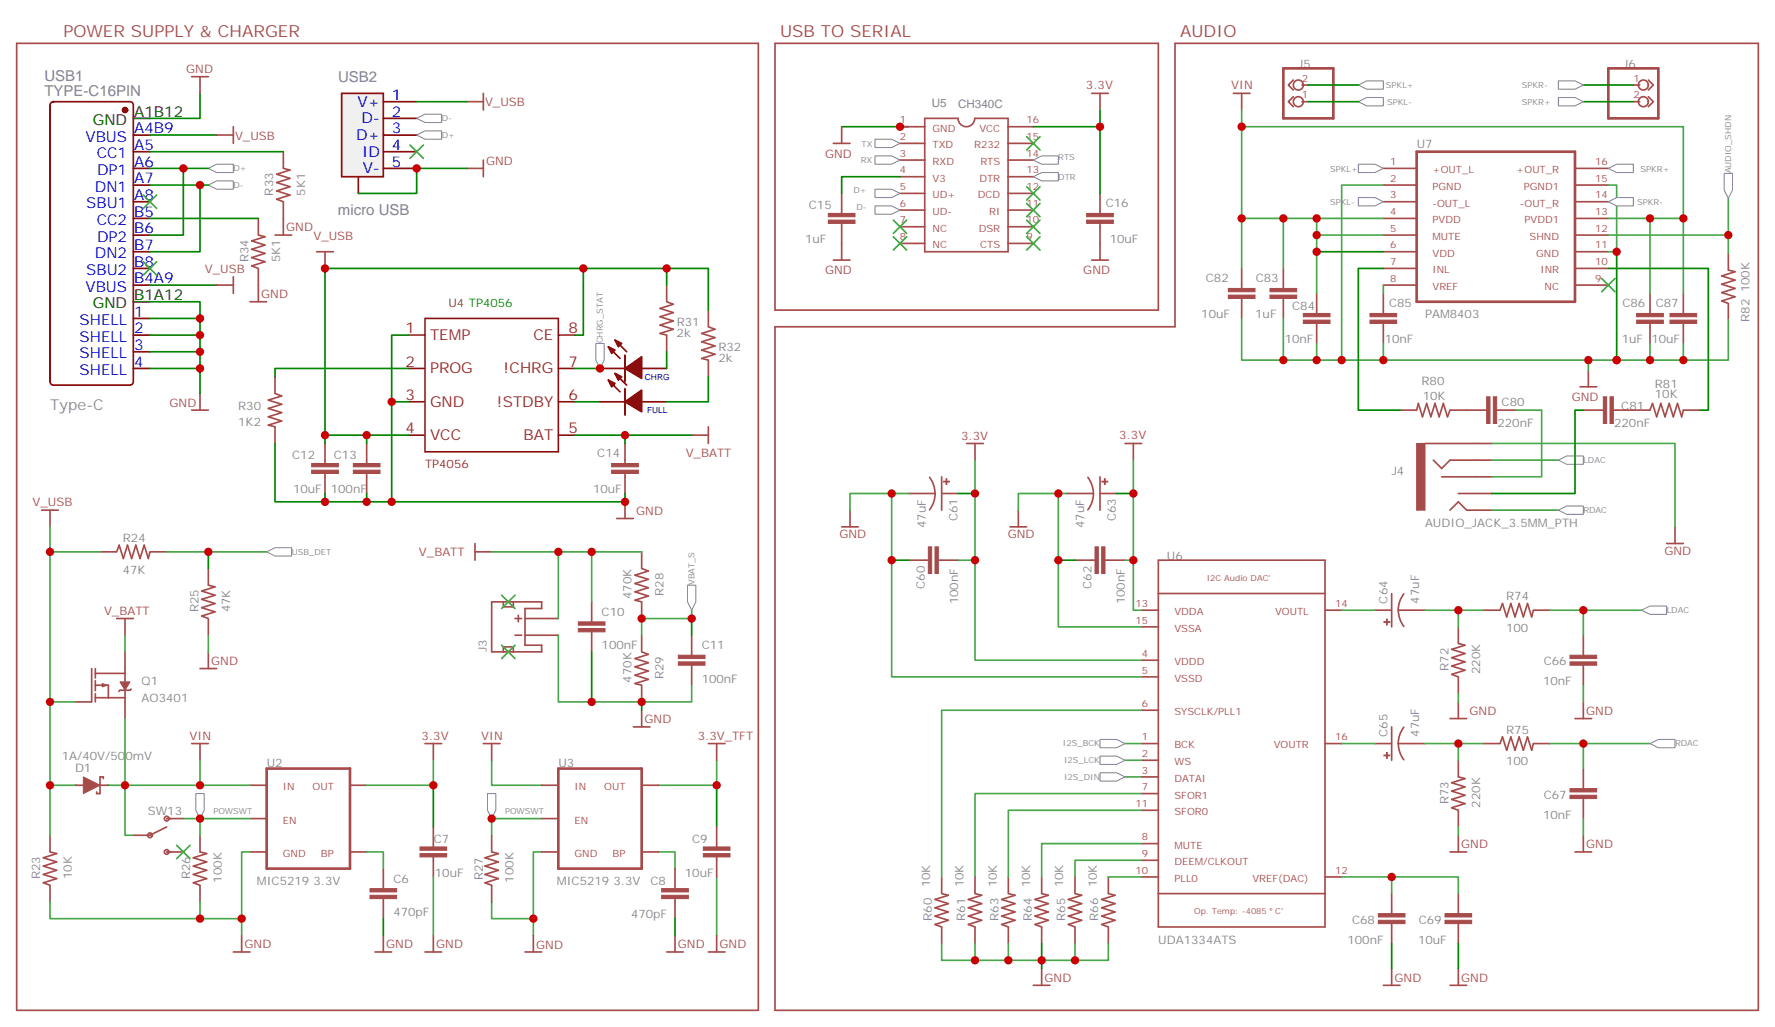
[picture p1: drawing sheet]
<svg xmlns="http://www.w3.org/2000/svg" width="376mm" height="217mm" viewBox="0 0 376 217" stroke-linecap="round" stroke-linejoin="round" font-family="sans-serif">
<g fill="none" stroke="#a64a4a" stroke-width=".35">
<path d="M3.5 9.2h157v204.6h-157zM164 9.2h81.2v56.4h-81.2zM164 69.1h84.7v-59.9h123.5v204.6h-208.2zM26.5 137.9v3.5M15.9 148.5h3.4M19.4 141.5v7M20.2 141.5v2M20.2 144v2.2M20.2 146.8v1.7M20.2 147.6h6.3M20.2 145h2.7v2.6M20.2 142.5h6.3"/>
<path d="M26.5 141.5v2.7M26.5 146.1v2.4M26.5 148.6v3.4M27.8 145.8l-.3 .3h-2.1l-.2 .2M15.9 166.2h1.7M21.2 166.2h1.7M21.9 164.7v-.3h-.7v3.5h-.7v-.3M52.9 166.2h3.5M52.9 173.2h3.5M74.1 166.2h3.5M91.7 175v3.4M91.7 178.5v.7"/>
<path d="M52.9 180.3h3.5M74.1 180.3h3.5M81.1 183.8v3.5M81.1 187.3v.7M81.1 190.1v.8M81.1 190.9v3.5M91.7 181.3v.7M91.7 182.1v3.5"/>
</g>
<path d="M56.4 162.6h17.7v21.2h-17.7z" fill="none" stroke="#a64a4a" stroke-width=".56"/>
<g fill="#a64a4a" stroke="#a64a4a" stroke-width=".21">
<path d="M25.4 144.3h2.1l-1 1.8z"/>
<path d="M21.6 144.6l1.1 .4-1.1 .3z"/>
<path d="M88.9 180.6h5.6v.7h-5.6z"/>
<path d="M88.9 179.2h5.6v.7h-5.6z"/>
<path d="M78.3 189.4h5.7v.7h-5.7z"/>
<path d="M78.3 188h5.7v.7h-5.7z"/>
</g>
<g fill="#a64a4a">
<circle cx="15.9" cy="166.2" r=".18"/>
<circle cx="22.9" cy="166.2" r=".18"/>
</g>
<path d="M17.6 164.4l3.6 1.8-3.6 1.7z" fill="#a64a4a" stroke="#a64a4a" stroke-width=".21"/>
<g fill="none" stroke="#a64a4a" stroke-width=".35">
<path d="M104.1 127.4h10.6v1.4h-3.6v7.7h3.6v1.4h-10.6zM106.5 127.4v1h2.2v-1M106.5 137.9v-1h2.2v1M109 130.9h1.4M109 134.4h1.4M109.7 130.2v1.4M111.2 130.9h7M111.2 134.4h7M90 157.3h3.5M91.7 157.3v3.6M10.6 176.7v3.5M28.2 176.7h3.5"/>
<path d="M35.3 175l-3.6 1.7M35.3 173.2h3.5M42.3 176.7v3.5M10.6 180.3l1.4 .3-2.8 .9 2.8 .9-2.8 .9 2.8 .8-2.8 .9 2.8 .9-2.8 .9 1.4 .5M10.6 187.4v3.5M35.3 180.3h3.5M42.3 180.3l1.4 .3-2.8 .9 2.8 .9-2.8 .9 2.8 .8-2.8 .9 2.8 .9-2.8 .9 1.4 .5M42.3 187.4v3.5M51.2 197.9v3.5M81.1 197.9v3.5M91.7 197.9v3.5M49.4 201.4h3.5"/>
<path d="M79.4 201.4h3.5M90 201.4h3.5"/>
<circle cx="31.8" cy="176.7" r=".5"/>
<circle cx="35.3" cy="173.2" r=".5"/>
<circle cx="35.3" cy="180.3" r=".5"/>
</g>
<g fill="#a64a4a">
<circle cx="107.6" cy="127.4" r=".18"/>
<circle cx="107.6" cy="137.9" r=".18"/>
</g>
<g fill="none" stroke="#a64a4a" stroke-width=".35">
<path d="M261.1 19.8h3.5M262.8 19.8v3.5M273.8 16.9l-1.1 1.1 1.1 1.1M275.6 18h1.3M273.8 20.5l-1.1 1 1.1 1.1M275.6 21.5h1.3M292.8 35.6h6.9M292.8 39.2h6.9M333.5 35.6h6.9M333.5 39.2h6.9M262.8 56.8v3.5M271.6 56.8v3.5"/>
<path d="M292.8 56.8h6.9M292.8 42.7h6.9M292.8 46.2h6.9M292.8 49.7h6.9M292.8 53.3h6.9M333.5 56.8h6.9M333.5 42.7h6.9M333.5 46.2h6.9M333.5 49.7h6.9M333.5 53.3h6.9M365.8 57.2l1.4 .3-2.8 .9 2.8 .9-2.8 .8 2.8 .9-2.8 .9 2.8 .9-2.8 .9 1.4 .5M365.8 53.6v3.5"/>
<path d="M262.8 60.3v.7M262.8 63.1v.8M262.8 63.9v3.5M271.6 60.3v.7M271.6 63.1v.8M271.6 63.9v3.5M278.7 62.1v3.5M278.7 65.6v.7M278.7 68.4v.7M278.7 69.2v3.5M292.8 60.3h6.9M292.8 62.1v3.5"/>
<path d="M292.8 65.6v.7M292.8 68.4v.7M292.8 69.2v3.5M333.5 60.3h6.9M336.2 78.3v3.5M349.2 62.1v3.5M349.2 65.6v.7M349.2 68.4v.7M349.2 69.2v3.5M356.3 62.1v3.5M356.3 65.6v.7M356.3 68.4v.7"/>
<path d="M356.3 69.2v3.5M365.8 64.3v3.4M204.6 93.8h3.5M206.4 93.8v3.6M238.1 93.8h3.6M239.9 93.8v3.6M296.3 86.8h3.5M299.9 86.8l.3-1.4 .9 2.8 .9-2.8 .9 2.8 .8-2.8 .9 2.8 .9-2.8 .9 2.8 .5-1.4M301.6 93.8h10.6M303.4 97.4l1.8 1.7 1.7-1.7h5.3M307 86.8h6.9M312.3 97.4h3.4"/>
<path d="M312.3 93.8h3.4M314 86.8h.7M316.8 86.8h.7M317.6 86.8h3.4M334.4 81.8h3.6M8.8 108h3.5M10.6 108v3.5M21.2 116.8h3.4M24.7 116.8l.5-1.4 .9 2.8 .9-2.8 .9 2.8 .9-2.8 .8 2.8 .9-2.8 .9 2.8 .3-1.4M31.8 116.8h3.5M100.5 116.8h3.6M100.5 115v3.5"/>
<path d="M135.8 116.8v3.4M178.2 111.5h3.5M179.9 108v3.5M192.3 118.5h3.4M192.3 104.4h3.4M195.8 118.5h.7M195.8 104.4h2.1M196.7 101l.9 1.6 .3 1.8M197.9 104.4l-.3 1.9-.9 1.6M198.6 118.5h.7M199.3 100.9v7.1M199.4 118.5h3.4"/>
<path d="M199.4 104.4h3.4M213.8 111.5h3.5M215.5 108v3.5M225.8 104.4h3.4M227.5 118.5h3.5M230.3 101l.8 1.6 .3 1.8h-2.1M231.1 118.5h.7M231.4 104.4l-.3 1.9-.8 1.6M232.8 100.9v7.1M232.9 104.4h3.5M233.9 118.5h.7M234.7 118.5h3.4"/>
<path d="M245.2 118.5h35.3v77.6h-35.3zM305.2 100.9h7M306.9 108l1.8-1.8 1.7 1.8h1.8M308.7 104.4h3.5M312.3 104.4h3.4M312.3 108h3.4M312.3 100.9h3.4M352.8 115h3.5M354.5 111.5v3.5M24.7 130.9h3.5M26.5 130.9v3.5M44.1 123.8l1.4 .4-2.8 .9 2.8 .8-2.8 .9 2.8 .9-2.8 .9 2.8 .9-2.8 .9 1.4 .5"/>
<path d="M44.1 120.3v3.5M44.1 130.9v3.5M44.1 137.9v3.6M125.2 127.4v3.4M125.2 130.9v.7M125.2 133.7v.7M125.2 134.5v3.4M135.8 120.3l1.4 .5-2.8 .9 2.8 .9-2.8 .9 2.8 .9-2.8 .8 2.8 .9-2.8 .9 1.4 .4M135.8 127.4v3.5M135.8 134.4v3.5M135.8 137.9l1.4 .6-2.8 .8 2.8 .9-2.8 .9 2.8 .9-2.8 .9 2.8 .9-2.8 .8 1.4 .4M146.4 134.4v3.5"/>
<path d="M146.4 137.9v.7M241.7 129.1h3.4M241.7 139.7h3.4M241.7 132.6h3.4M245.2 125.6h35.3M280.5 129.1h3.5M291 129.1h3.5M294.6 125.6v7M296 129.1l.3 1.8 .8 1.6M296 129.1h2.1M297.1 125.7l-.8 1.6-.3 1.8M298.2 129.1h3.4"/>
<path d="M308.7 136.2l1.4 .3-2.8 .9 2.8 .9-2.8 .9 2.8 .9-2.8 .8 2.8 .9-2.8 .9 1.4 .5M308.7 132.6v3.5M314 129.1h3.4M317.5 129.1l.5-1.4 .9 2.8 .9-2.8 .9 2.8 .9-2.8 .8 2.8 .9-2.8 .9 2.8 .4-1.4M324.6 129.1h3.5M335.1 134.4v3.5M335.1 137.9v.7M40.6 157.3h3.5M42.3 157.3v3.6M42.3 141.5h3.6M134.1 153.8h3.5M135.8 145v3.5"/>
<path d="M135.8 150.3v3.5M146.4 140.8v.7M146.4 141.5v3.5M241.7 157.3h3.4M241.7 150.3h3.4M241.7 143.2h3.4M280.5 157.3h3.5M291 157.3h3.5M294.6 153.8v7.1M296 157.3l.3 1.8 .8 1.7M296 157.3h2.1M297.1 153.9l-.8 1.6-.3 1.8"/>
<path d="M298.2 157.3h3.4M306.9 152h3.5M308.7 143.3v3.5M308.7 148.5v3.5M314 157.3h3.4M317.5 157.3l.5-1.4 .9 2.9 .9-2.9 .9 2.9 .9-2.9 .8 2.9 .9-2.9 .9 2.9 .4-1.5M324.6 157.3h3.5M333.4 152h3.5M335.1 140.8v.7M335.1 141.5v3.5M335.1 148.5v3.5M241.7 164.4h3.4"/>
<path d="M241.7 178.5h3.4M241.7 171.4h3.4M241.7 167.9h3.4M241.7 160.9h3.4M308.7 160.9v3.4M308.7 171.5v3.5M308.7 176.7v3.6M308.7 164.4l1.4 .3-2.8 .9 2.8 .9-2.8 .9 2.8 .9-2.8 .9 2.8 .8-2.8 .9 1.4 .5M335.1 162.6v3.5M335.1 166.2v.7M335.1 169v.7M335.1 169.7v3.5"/>
<path d="M335.1 176.7v3.6M199.3 185.6v3.4M199.3 196.2v3.5M199.3 189.1l1.4 .3-2.8 .9 2.8 .9-2.8 .9 2.8 .9-2.8 .9 2.8 .8-2.8 .9 1.4 .5M206.4 189.1l1.4 .3-2.8 .9 2.8 .9-2.8 .9 2.8 .9-2.8 .9 2.8 .8-2.8 .9 1.4 .5M206.4 185.6v3.4M206.4 196.2v3.5M213.4 189.1l1.4 .3-2.8 .9 2.8 .9-2.8 .9 2.8 .9-2.8 .9 2.8 .8-2.8 .9 1.4 .5M213.4 185.6v3.4M213.4 196.2v3.5M220.5 189.1l1.4 .3-2.8 .9 2.8 .9-2.8 .9 2.8 .9-2.8 .9 2.8 .8-2.8 .9 1.4 .5M220.5 185.6v3.4"/>
<path d="M220.5 196.2v3.5M227.5 189.1l1.5 .3-2.9 .9 2.9 .9-2.9 .9 2.9 .9-2.9 .9 2.9 .8-2.9 .9 1.4 .5M227.5 185.6v3.4M227.5 196.2v3.5M234.6 189.1l1.4 .3-2.8 .9 2.8 .9-2.8 .9 2.8 .9-2.8 .9 2.8 .8-2.8 .9 1.4 .5M234.6 185.6v3.4M234.6 196.2v3.5M241.7 182h3.4M241.7 185.6h3.4M245.2 189.1h35.3M280.5 185.6h3.5M294.6 189.1v3.5"/>
<path d="M294.6 192.6v.7M294.6 195.4v.7M294.6 196.2v3.5M306.9 180.3h3.5M308.7 189.1v3.5M308.7 192.6v.7M308.7 195.4v.7M308.7 196.2v3.5M333.4 180.3h3.5M218.7 208.5h3.5M220.5 205v3.5M292.8 208.5h3.5"/>
<path d="M294.6 205v3.5M306.9 208.5h3.5M308.7 205v3.5"/>
<circle cx="274.8" cy="18" r="1.06"/>
<circle cx="274.8" cy="21.5" r="1.06"/>
</g>
<g fill="#a64a4a" stroke="#a64a4a" stroke-width=".21">
<path d="M122.4 133h5.7v.7h-5.7z"/>
<path d="M122.4 131.6h5.7v.7h-5.7z"/>
<path d="M143.6 140.1h5.6v.7h-5.6z"/>
<path d="M143.6 138.6h5.6v.7h-5.6z"/>
<path d="M293.5 131h.1v1.2h-.1z"/>
<path d="M292.9 131.5h1.3v.2h-1.3z"/>
<path d="M293.5 159.2h.1v1.3h-.1z"/>
<path d="M292.9 159.8h1.3v.1h-1.3z"/>
<path d="M200.2 101.3h.2v1.2h-.2z"/>
<path d="M199.7 101.8h1.3v.2h-1.3z"/>
<path d="M233.8 101.3h.1v1.2h-.1z"/>
<path d="M233.2 101.8h1.3v.2h-1.3z"/>
<path d="M197.9 115.7h.7v5.7h-.7z"/>
<path d="M196.5 115.7h.7v5.7h-.7z"/>
<path d="M233.2 115.7h.7v5.7h-.7z"/>
<path d="M231.8 115.7h.7v5.7h-.7z"/>
<path d="M332.3 138.6h5.7v.7h-5.7z"/>
<path d="M332.3 140.1h5.7v.7h-5.7z"/>
<path d="M332.3 166.9h5.7v.7h-5.7z"/>
<path d="M332.3 168.3h5.7v.7h-5.7z"/>
<path d="M291.7 193.3h5.7v.7h-5.7z"/>
<path d="M291.7 194.7h5.7v.7h-5.7z"/>
<path d="M305.9 193.3h5.6v.7h-5.6z"/>
<path d="M305.9 194.7h5.6v.7h-5.6z"/>
<path d="M299.9 93.8h1.7v14.2h-1.7z"/>
<path d="M260 61h5.6v.7h-5.6z"/>
<path d="M260 62.4h5.6v.7h-5.6z"/>
<path d="M268.8 61h5.7v.7h-5.7z"/>
<path d="M268.8 62.4h5.7v.7h-5.7z"/>
<path d="M275.9 66.3h5.6v.7h-5.6z"/>
<path d="M275.9 67.7h5.6v.7h-5.6z"/>
<path d="M346.4 66.3h5.7v.7h-5.7z"/>
<path d="M346.4 67.7h5.7v.7h-5.7z"/>
<path d="M353.5 66.3h5.6v.7h-5.6z"/>
<path d="M353.5 67.7h5.6v.7h-5.6z"/>
<path d="M290 66.3h5.6v.7h-5.6z"/>
<path d="M290 67.7h5.6v.7h-5.6z"/>
<path d="M316.1 84h.7v5.6h-.7z"/>
<path d="M314.7 84h.7v5.6h-.7z"/>
</g>
<path d="M271.6 14.5h10.6v10.5h-10.6zM299.9 32.1h33.5v31.8h-33.5z" fill="none" stroke="#a64a4a" stroke-width=".56"/>
<g fill="none" stroke="#4aa64a" stroke-width=".35">
<path d="M292.8 39.2h-8.8v37M340.4 39.2h1.8v14.1h-1.8M262.8 67.4v8.8h103v-8.5M271.6 67.4v8.8M278.7 72.7v3.5M292.8 72.7v3.5M336.2 76.2v2.1M349.2 72.7v3.5M356.3 72.7v3.5M315.7 93.8h38.8v17.7M10.6 111.5v65.2M10.6 116.8h10.6"/>
<path d="M104.1 116.8h14.1v14.1M118.2 116.8h17.6M125.2 116.8v10.6M188.7 104.4v38.8h53M192.3 104.4h-12.4v3.6M224 104.4v28.2h17.7M225.8 104.4h-10.3v3.6M26.5 134.4v3.5M44.1 134.4v3.5M118.2 134.4v14.1h28.2v-3.5M146.4 129.1v1.8h-10.6v3.5M10.6 148.5h5.3"/>
<path d="M308.7 146.8v1.7M335.1 145v3.5M10.6 166.2h5.3M38.8 173.2h14.1M42.3 173.2v3.5M91.7 160.9v5.3h-14.1M308.7 175v1.7M335.1 173.2v3.5M10.6 190.9v3.5h31.7M42.3 190.9v3.5h8.9M52.9 180.3h-1.7v17.6M77.6 180.3h3.5v3.5"/>
<path d="M91.7 185.6v12.3M199.3 199.7v3.5h28.2v-3.5M206.4 199.7v3.5M213.4 199.7v3.5M234.6 199.7v3.5h-7.1"/>
</g>
<path d="M145.5 123.8h1.8v3.6l-.9 1.7-.9-1.7z" fill="#fff" stroke="#828282" stroke-width=".21"/>
<path d="M238.1 157.3h3.6" fill="none" stroke="#4aa64a" stroke-width=".35"/>
<path d="M232.8 156.5h3.6l1.7 .8-1.7 .9h-3.6z" fill="#fff" stroke="#828282" stroke-width=".21"/>
<path d="M238.1 164.4h3.6" fill="none" stroke="#4aa64a" stroke-width=".35"/>
<path d="M232.8 163.5h3.6l1.7 .9-1.7 .9h-3.6z" fill="#fff" stroke="#828282" stroke-width=".21"/>
<path d="M238.1 160.9h3.6" fill="none" stroke="#4aa64a" stroke-width=".35"/>
<path d="M232.8 160h3.6l1.7 .9-1.7 .8h-3.6z" fill="#fff" stroke="#828282" stroke-width=".21"/>
<path d="M315.7 97.4h14.1M328.1 129.1h19.4M335.1 129.1v5.3" fill="none" stroke="#4aa64a" stroke-width=".35"/>
<g fill="#fff" stroke="#828282" stroke-width=".21">
<path d="M347.5 129.1l1.7-.9h3.6v1.8h-3.6z"/>
<path d="M329.8 97.4l1.8-.9h3.5v1.7h-3.5z"/>
</g>
<path d="M315.7 108h14.1M328.1 157.3h21.1M335.1 157.3v5.3" fill="none" stroke="#4aa64a" stroke-width=".35"/>
<g fill="#fff" stroke="#828282" stroke-width=".21">
<path d="M349.2 157.3l1.8-.8h3.5v1.7h-3.5z"/>
<path d="M329.8 108l1.8-.9h3.5v1.7h-3.5z"/>
</g>
<g fill="none" stroke="#4aa64a" stroke-width=".35">
<path d="M262.8 23.3v22.9M262.8 26.8h93.5v19.4M271.6 46.2v10.6M278.7 46.2v15.9M278.7 49.7h14.1M292.8 46.2h-30v10.6M340.4 46.2h15.9v15.9M349.2 46.2v15.9M206.4 97.4v42.3h35.3M239.9 97.4v31.7h1.8M35.3 116.8h21.1M202.8 118.5h3.6"/>
<path d="M238.1 118.5h1.8M284 129.1h7M301.6 129.1h12.4M308.7 129.1v3.5M26.5 152v24.7h1.7M241.7 150.3h-42.4v35.3M284 157.3h7M301.6 157.3h12.4M308.7 157.3v3.6M22.9 166.2h30M42.3 160.9v5.3M241.7 167.9h-35.3v17.7"/>
<path d="M241.7 171.4h-28.3v14.2M241.7 178.5h-21.2v7.1M234.6 185.6h7.1M241.7 182h-14.2v3.6M284 185.6h24.7v3.5M294.6 185.6v3.5"/>
</g>
<path d="M56.4 116.8l1.8-.9h3.5v1.8h-3.5z" fill="#fff" stroke="#828282" stroke-width=".21"/>
<path d="M340.4 49.7h25.4v3.9M365.8 42v7.7M292.8 60.3v1.8" fill="none" stroke="#4aa64a" stroke-width=".35"/>
<path d="M364.9 36.7h1.8v3.5l-.9 1.8-.9-1.8z" fill="#fff" stroke="#828282" stroke-width=".21"/>
<path d="M321 86.8h5.3v14.1h-10.6" fill="none" stroke="#4aa64a" stroke-width=".35"/>
<g fill="none" stroke="#870000" stroke-width=".35">
<path d="M10.8 21.7l.5-.2h16.2a.71 .71 0 0 1 .7 .7v58.6a.76 .76 0 0 1-.7 .7h-16.2a.76 .76 0 0 1-.7-.7v-58.6zM28.2 28.6h3.5M28.2 32.1h3.5M28.2 35.6h3.5M28.2 39.2h3.5M28.2 42.7h3.5M28.2 46.2h3.5M28.2 49.7h3.5M28.2 53.3h3.5M28.2 56.8h3.5M28.2 60.3h3.5M28.2 67.4h3.5"/>
<path d="M28.2 70.9h3.5M28.2 74.4h3.5M28.2 78h3.5"/>
</g>
<circle cx="26.5" cy="23.3" r=".53" fill="#870000" stroke="#870000" stroke-width=".35"/>
<path d="M28.2 25h3.5M28.2 63.9h3.5" fill="none" stroke="#000" stroke-width=".35"/>
<path d="M42.3 19.8v5.2h-10.6M31.7 39.2h10.6v14.1h-10.6M31.7 35.6h7.1v14.1h-7.1M31.7 28.6h14.2M178.2 26.8h14.1M31.7 60.3h14.2" fill="none" stroke="#008700" stroke-width=".35"/>
<path d="M30.3 55.4l2.9 2.8M30.3 41.3l2.9 2.8M33.2 55.4l-2.9 2.8M33.2 41.3l-2.9 2.8" fill="none" stroke="#3c3" stroke-width=".35"/>
<path d="M40.6 16.2h3.5M42.3 16.2v3.6M45.9 28.6h3.5M49.4 26.8v3.5M176.4 30.3h3.5M178.2 26.8v3.5M49.4 58.6v3.5M45.9 60.3h3.5M40.6 86.8h3.5M42.3 83.3v3.5" fill="none" stroke="#a64a4a" stroke-width=".35"/>
<g fill="#fff" stroke="#828282" stroke-width=".21">
<path d="M44.1 35.6l1.8-.9h3.5v1.8h-3.5z"/>
<path d="M44.1 39.2l1.8-.9h3.5v1.7h-3.5z"/>
</g>
<path d="M38.8 35.6h5.3M42.3 39.2h1.8M292.8 56.8h-5.3v30h8.8M340.4 56.8h21.2v30h-1.8M31.7 63.9h10.6v19.4M31.7 67.4h10.6M31.7 70.9h10.6M31.7 74.4h10.6M31.7 78h10.6M335.1 86.8h-1.7v17.6h-17.7" fill="none" stroke="#008700" stroke-width=".35"/>
<path d="M339 58.9l2.8 2.8M341.8 58.9l-2.8 2.8M106.2 125.9l2.8 2.9M106.2 136.5l2.8 2.8M109 125.9l-2.8 2.9M109 136.5l-2.8 2.8M37.4 178.9l2.8 2.8M40.2 178.9l-2.8 2.8" fill="none" stroke="#3c3" stroke-width=".35"/>
<g fill="none" stroke="#a64a4a" stroke-width=".35">
<path d="M345.7 18h1.4M348.9 16.9l1.1 1.1-1.1 1.1M345.7 21.5h1.4M348.9 20.5l1.1 1-1.1 1.1M335.1 86.8h3.5M338.7 86.8h.7M341.5 86.8h.7M342.3 86.8h6.9M349.2 86.8l.6-1.4 .9 2.8 .8-2.8 .9 2.8 .9-2.8 .9 2.8 .9-2.8 .9 2.8 .3-1.4M356.4 86.8h3.4"/>
<circle cx="347.8" cy="18" r="1.06"/>
<circle cx="347.8" cy="21.5" r="1.06"/>
</g>
<g fill="#a64a4a" stroke="#a64a4a" stroke-width=".21">
<path d="M339.4 84h.7v5.6h-.7z"/>
<path d="M340.8 84h.7v5.6h-.7z"/>
</g>
<path d="M340.4 14.5h10.6v10.5h-10.6z" fill="none" stroke="#a64a4a" stroke-width=".56"/>
<path d="M72.3 19.8h8.8v17.6h-8.8z" fill="#f0f0f0" stroke="#870000" stroke-width=".35"/>
<path d="M75.8 37.4v3.5M81.1 21.5h7.1M81.1 25h7.1M81.1 28.6h7.1M81.1 32.1h7.1M81.1 35.6h7.1" fill="none" stroke="#870000" stroke-width=".35"/>
<g fill="#fff" stroke="#828282" stroke-width=".21">
<path d="M88.2 28.6l1.8-.9h3.5v1.8h-3.5z"/>
<path d="M88.2 25l1.8-.8h3.5v1.7h-3.5z"/>
</g>
<g fill="none" stroke="#a64a4a" stroke-width=".35">
<path d="M102.3 19.8v3.5M98.8 35.6h3.5M98.8 21.5h3.5M102.3 33.9v3.5M190.5 26.8h5.2M190.5 30.3h5.2M190.5 33.9h5.2M190.5 37.4h5.2M195.7 25h7.1a1.76 1.76 0 0 0 1.8 1.8 1.76 1.76 0 0 0 1.7-1.8h7.1v28.3h-17.7zM213.4 26.8h1.7M213.4 30.3h1.7M213.4 33.9h1.7"/>
<path d="M213.4 37.4h1.7M215.3 26.8h3.4M215.3 30.3h3.4M215.3 33.9h3.4M215.3 37.4h3.4M178.2 40.9v3.5M178.2 44.5v.7M178.2 47.3v.7M178.2 48v3.5M190.5 40.9h5.2M190.5 44.5h5.2M190.5 48h5.2"/>
<path d="M190.5 51.5h5.2M213.4 40.9h1.7M213.4 44.5h1.7M213.4 48h1.7M213.4 51.5h1.7M215.3 40.9h3.4M215.3 44.5h3.4M215.3 48h3.4M215.3 51.5h3.4M232.8 40.9v3.5M232.8 44.5v.7M232.8 47.3v.7"/>
<path d="M232.8 48v3.5"/>
</g>
<path d="M88.2 21.5h10.6M98.8 35.6h-10.6v5.3h-12.4" fill="none" stroke="#008700" stroke-width=".35"/>
<path d="M86.8 30.7l2.8 2.8M89.6 30.7l-2.8 2.8" fill="none" stroke="#3c3" stroke-width=".35"/>
<g fill="#a64a4a" stroke="#a64a4a" stroke-width=".21">
<path d="M175.3 45.2h5.7v.7h-5.7z"/>
<path d="M175.3 46.6h5.7v.7h-5.7z"/>
<path d="M230 45.2h5.7v.7h-5.7z"/>
<path d="M230 46.6h5.7v.7h-5.7z"/>
</g>
<g fill="#fff" stroke="#828282" stroke-width=".21">
<path d="M185.2 29.5h3.5l1.8 .8-1.8 .9h-3.5z"/>
<path d="M185.2 33h3.5l1.8 .9-1.8 .8h-3.5z"/>
<path d="M185.2 40h3.5l1.8 .9-1.8 .9h-3.5z"/>
<path d="M185.2 43.6h3.5l1.8 .9-1.8 .8h-3.5z"/>
<path d="M218.7 33.9l1.8-.9h3.5v1.7h-3.5z"/>
<path d="M218.7 37.4l1.8-.9h3.5v1.8h-3.5z"/>
</g>
<g fill="none" stroke="#a64a4a" stroke-width=".35">
<path d="M231.1 19.8h3.5M232.8 19.8v3.5M67 53.3h3.6M68.8 53.3v3.5M176.4 55h3.5M178.2 51.5v3.5M231.1 55h3.5M232.8 51.5v3.5M58.2 79.7v3.5M141.1 63.9l1.4 .5-2.8 .9 2.8 .8-2.8 .9 2.8 .9-2.8 .9 2.8 .9-2.8 .9 1.4 .3M141.1 60.3v3.5M141.1 71v3.4"/>
<path d="M149.9 69.1l1.4 .6-2.8 .9 2.8 .8-2.8 .9 2.8 .9-2.8 .9 2.8 .9-2.8 .8 1.4 .4M149.9 65.6v3.5M149.9 76.3v3.4M58.2 83.3l1.4 .5-2.8 .9 2.8 .8-2.8 .9 2.8 .9-2.8 .9 2.8 .9-2.8 .9 1.4 .3M58.2 90.4v3.4M68.8 93.8v3.5M68.8 97.4v.7M77.6 93.8v3.5M77.6 97.4v.7M132.3 93.8v3.5M132.3 97.4v.7M146.4 92.1h3.5"/>
<path d="M149.9 90.3v3.5M68.8 100.2v.7M68.8 101v3.4M77.6 100.2v.7M77.6 101v3.4M130.5 109.7h3.6M132.3 100.2v.7M132.3 101v3.4M132.3 106.2v3.5"/>
</g>
<path d="M190.5 37.4h-12.3v3.5M232.8 23.3v3.5h-14.1M232.8 26.8v14.1M86.4 70.9h-3.5v14.1M86.4 78h-28.2v1.7M121.7 78h5.3M123.5 60.7v-3.9h-54.7v35.3h17.6M149.9 79.7v5.3h-8.8M58.2 93.8v12.4h74.1M86.4 85h-3.5v21.2M121.7 85h5.3M121.7 92.1h24.7" fill="none" stroke="#008700" stroke-width=".35"/>
<g fill="none" stroke="#3c3" stroke-width=".35">
<path d="M217.3 28.9l2.8 2.9M217.3 39.5l2.8 2.8M220.1 28.9l-2.8 2.9M220.1 39.5l-2.8 2.8M189.1 46.6l2.8 2.8M189.1 50.1l2.8 2.8M191.9 46.6l-2.8 2.8M191.9 50.1l-2.8 2.8M217.3 43l2.8 2.9M217.3 46.6l2.8 2.8M217.3 50.1l2.8 2.8M220.1 43l-2.8 2.9"/>
<path d="M220.1 46.6l-2.8 2.8M220.1 50.1l-2.8 2.8"/>
</g>
<path d="M86.4 70.9h3.6M86.4 78h3.6M90 67.4h28.2v28.2h-28.2zM118.2 70.9h3.5M118.2 78h3.5M86.4 85h3.6M86.4 92.1h3.6M118.2 85h3.5M118.2 92.1h3.5" fill="none" stroke="#8c2424" stroke-width=".35"/>
<g fill="#a64a4a" stroke="#a64a4a" stroke-width=".21">
<path d="M66 98.1h5.6v.7h-5.6z"/>
<path d="M66 99.5h5.6v.7h-5.6z"/>
<path d="M74.8 98.1h5.6v.7h-5.6z"/>
<path d="M74.8 99.5h5.6v.7h-5.6z"/>
<path d="M129.5 98.1h5.6v.7h-5.6z"/>
<path d="M129.5 99.5h5.6v.7h-5.6z"/>
</g>
<g fill="#870000" stroke="#870000" stroke-width=".35">
<path d="M128.8 73.4l1.4 .7-.7 .7z"/>
<path d="M130.2 72l1.4 .7-.7 .7z"/>
<path d="M132.3 78l3.5-2.5v4.6z"/>
<path d="M128.8 80.4l1.4 .7-.7 .7z"/>
<path d="M130.2 79l1.4 .7-.7 .7z"/>
<path d="M132.3 85l3.5-2.4v4.5z"/>
</g>
<path d="M127 78h5.3M128.8 73.4l2.4 2.4M130.2 72l2.4 2.4M130.2 79l2.4 2.5M132.3 75.1v5.7M135.8 78h5.3M127 85h5.3M128.8 80.4l2.4 2.5M132.3 82.2v5.6M135.8 85h5.3" fill="none" stroke="#870000" stroke-width=".35"/>
<path d="M126.1 72.7h1.8v3.5l-.9 1.8-.9-1.8z" fill="#fff" stroke="#828282" stroke-width=".21"/>
<path d="M123.5 56.8h17.6v3.5M141.1 56.8h8.8v8.8M123.5 60.7v10.2h-1.8M141.1 74.4v3.6M44.1 116.8v3.5M125.2 137.9v10.6M146.4 130.9v3.5M135.8 148.5v1.8M91.7 166.2v8.8M151.7 166.2v8.8" fill="none" stroke="#008700" stroke-width=".35"/>
<path d="M104.1 160.9v5.3h10.6M114.7 173.2h-10.6v3.5M151.7 160.9v5.3h-12.4M104.1 190.9v3.5h8.8v3.5M114.7 180.3h-1.8v14.1M139.3 180.3h3.6v3.5M151.7 185.6v12.3" fill="none" stroke="#4aa64a" stroke-width=".35"/>
<g fill="none" stroke="#a64a4a" stroke-width=".35">
<path d="M102.3 157.3h3.5M104.1 157.3v3.6M149.9 157.3h3.6M151.7 157.3v3.6M104.1 176.7v3.5M114.7 166.2h3.4M114.7 173.2h3.4M135.9 166.2h3.4M151.7 175v3.4M151.7 178.5v.7M104.1 187.4v3.5M104.1 180.3l1.4 .3-2.8 .9 2.8 .9-2.8 .9 2.8 .8-2.8 .9 2.8 .9-2.8 .9 1.4 .5"/>
<path d="M112.9 197.9v3.5M114.7 180.3h3.4M135.9 180.3h3.4M142.9 183.8v3.5M142.9 187.3v.7M142.9 190.1v.8M142.9 190.9v3.5M142.9 197.9v3.5M151.7 181.3v.7M151.7 182.1v3.5M151.7 197.9v3.5M111.1 201.4h3.6"/>
<path d="M141.1 201.4h3.5M149.9 201.4h3.6"/>
</g>
<g fill="#a64a4a" stroke="#a64a4a" stroke-width=".21">
<path d="M140.1 189.4h5.6v.7h-5.6z"/>
<path d="M140.1 188h5.6v.7h-5.6z"/>
<path d="M148.9 180.6h5.6v.7h-5.6z"/>
<path d="M148.9 179.2h5.6v.7h-5.6z"/>
</g>
<path d="M118.2 162.6h17.6v21.2h-17.6z" fill="none" stroke="#a64a4a" stroke-width=".56"/>
<g fill="#fff" stroke="#828282" stroke-width=".21">
<path d="M41.5 167.9h1.7v3.5l-.9 1.8-.8-1.8z"/>
<path d="M103.2 167.9h1.8v3.5l-.9 1.8-.9-1.8z"/>
</g>
<path d="M335.1 18h10.6M335.1 21.5h10.6M342.2 53.3v22.9" fill="none" stroke="#008700" stroke-width=".35"/>
<g fill="#fff" stroke="#828282" stroke-width=".21">
<path d="M329.8 20.6h3.6l1.7 .9-1.7 .9h-3.6z"/>
<path d="M329.8 17.1h3.6l1.7 .9-1.7 .9h-3.6z"/>
<path d="M340.4 42.7l1.8-.9h3.5v1.8h-3.5z"/>
<path d="M340.4 35.6l1.8-.9h3.5v1.8h-3.5z"/>
<path d="M287.5 21.5l1.8-.9h3.5v1.8h-3.5z"/>
<path d="M287.5 18l1.8-.9h3.5v1.8h-3.5z"/>
<path d="M287.5 34.7h3.5l1.8 .9-1.8 .9h-3.5z"/>
<path d="M287.5 41.8h3.5l1.8 .9-1.8 .9h-3.5z"/>
</g>
<g fill="none" stroke="#008700" stroke-width=".35">
<path d="M276.9 18h10.6M31.7 32.1h28.3M276.9 21.5h10.6M31.7 46.2h23M278.7 53.3h14.1M68.8 92.1v1.7M77.6 92.1v1.7M132.3 92.1v1.7M68.8 104.4v1.8M77.6 104.4v1.8M132.3 104.4v1.8M188.7 118.5h3.6"/>
<path d="M202.8 104.4h3.6M224 118.5h3.5M236.4 104.4h3.5M81.1 194.4v3.5M142.9 194.4v3.5M220.5 199.7v5.3M294.6 199.7v5.3M308.7 199.7v5.3"/>
</g>
<path d="M60 35.6l1.4 .4-2.8 .9 2.8 .8-2.8 .9 2.8 .9-2.8 .9 2.8 .9-2.8 .9 1.4 .5M60 32.1v3.5M54.7 49.7l1.4 .4-2.8 .9 2.8 .9-2.8 .8 2.8 .9-2.8 .9 2.8 .9-2.8 .9 1.4 .5M54.7 46.2v3.5M54.7 56.9v7M58.2 49.7h3.5M60 42.7v7M52.9 63.9h3.5" fill="none" stroke="#a64a4a" stroke-width=".35"/>
<g fill="#c00">
<circle cx="42.3" cy="194.4" r=".88"/>
<circle cx="188.7" cy="104.4" r=".88"/>
<circle cx="224" cy="104.4" r=".88"/>
<circle cx="206.4" cy="203.2" r=".88"/>
<circle cx="213.4" cy="203.2" r=".88"/>
<circle cx="227.5" cy="203.2" r=".88"/>
<circle cx="271.6" cy="76.2" r=".88"/>
<circle cx="278.7" cy="76.2" r=".88"/>
<circle cx="284" cy="76.2" r=".88"/>
<circle cx="292.8" cy="76.2" r=".88"/>
<circle cx="336.2" cy="76.2" r=".88"/>
<circle cx="342.2" cy="76.2" r=".88"/>
<circle cx="349.3" cy="76.2" r=".88"/>
<circle cx="356.3" cy="76.2" r=".88"/>
<circle cx="10.6" cy="166.2" r=".88"/>
<circle cx="10.6" cy="148.5" r=".88"/>
<circle cx="10.6" cy="116.8" r=".88"/>
<circle cx="42.3" cy="173.2" r=".88"/>
<circle cx="125.2" cy="116.8" r=".88"/>
<circle cx="335.1" cy="129.1" r=".88"/>
<circle cx="308.7" cy="129.1" r=".88"/>
<circle cx="308.7" cy="157.3" r=".88"/>
<circle cx="294.6" cy="185.6" r=".88"/>
<circle cx="26.5" cy="166.2" r=".88"/>
<circle cx="42.3" cy="166.2" r=".88"/>
<circle cx="278.7" cy="46.2" r=".88"/>
<circle cx="271.6" cy="46.2" r=".88"/>
<circle cx="262.8" cy="46.2" r=".88"/>
<circle cx="262.8" cy="26.8" r=".88"/>
<circle cx="349.3" cy="46.2" r=".88"/>
<circle cx="365.8" cy="49.7" r=".88"/>
<circle cx="38.8" cy="35.6" r=".88"/>
<circle cx="42.3" cy="39.2" r=".88"/>
<circle cx="42.3" cy="67.4" r=".88"/>
<circle cx="42.3" cy="70.9" r=".88"/>
<circle cx="42.3" cy="74.4" r=".88"/>
<circle cx="42.3" cy="78" r=".88"/>
<circle cx="118.2" cy="116.8" r=".88"/>
<circle cx="88.2" cy="35.6" r=".88"/>
<circle cx="190.5" cy="26.8" r=".88"/>
<circle cx="232.8" cy="26.8" r=".88"/>
<circle cx="82.9" cy="85" r=".88"/>
<circle cx="127" cy="78" r=".88"/>
<circle cx="68.8" cy="56.8" r=".88"/>
<circle cx="123.5" cy="56.8" r=".88"/>
<circle cx="141.1" cy="56.8" r=".88"/>
<circle cx="91.7" cy="166.2" r=".88"/>
<circle cx="44.1" cy="116.8" r=".88"/>
<circle cx="146.4" cy="130.9" r=".88"/>
<circle cx="135.8" cy="130.9" r=".88"/>
<circle cx="135.8" cy="148.5" r=".88"/>
<circle cx="125.2" cy="148.5" r=".88"/>
<circle cx="151.7" cy="166.2" r=".88"/>
<circle cx="104.1" cy="173.2" r=".88"/>
<circle cx="356.3" cy="46.2" r=".88"/>
<circle cx="342.2" cy="53.3" r=".88"/>
<circle cx="278.7" cy="49.7" r=".88"/>
<circle cx="278.7" cy="53.3" r=".88"/>
<circle cx="188.7" cy="118.5" r=".88"/>
<circle cx="206.4" cy="118.5" r=".88"/>
<circle cx="206.4" cy="104.4" r=".88"/>
<circle cx="239.9" cy="104.4" r=".88"/>
<circle cx="239.9" cy="118.5" r=".88"/>
<circle cx="224" cy="118.5" r=".88"/>
<circle cx="335.1" cy="157.3" r=".88"/>
<circle cx="112.9" cy="194.4" r=".88"/>
<circle cx="51.2" cy="194.4" r=".88"/>
<circle cx="132.3" cy="106.2" r=".88"/>
<circle cx="82.9" cy="106.2" r=".88"/>
<circle cx="77.6" cy="106.2" r=".88"/>
<circle cx="68.8" cy="106.2" r=".88"/>
<circle cx="132.3" cy="92.1" r=".88"/>
<circle cx="68.8" cy="92.1" r=".88"/>
<circle cx="77.6" cy="92.1" r=".88"/>
<circle cx="220.5" cy="203.2" r=".88"/>
</g>
<g font-size="3.5" fill="#a54b4b">
<text x="13.4" y="7.8">POWER SUPPLY &amp; CHARGER</text>
<text x="165.1" y="7.8">USB TO SERIAL</text>
<text x="249.8" y="7.8">AUDIO</text>
</g>
<g font-size="3.2" fill="#838383">
<text x="9.4" y="17.2">USB1</text>
<text x="71.6" y="17.4">USB2</text>
<text x="9.4" y="20.2">TYPE-C16PIN</text>
<text x="71.5" y="45.6">micro USB</text>
<text x="10.6" y="86.8">Type-C</text>
</g>
<g font-size="3.2" fill="#00f">
<text x="75.7" y="22.6">V+</text>
<text x="82.9" y="21.2">1</text>
<text x="18.1" y="30">VBUS</text>
<text x="28.4" y="28.2">A4B9</text>
<text x="75.4" y="29.6">D+</text>
<text x="76.5" y="26.1">D-</text>
<text x="82.9" y="24.7">2</text>
<text x="82.9" y="28.2">3</text>
<text x="20.5" y="33.5">CC1</text>
<text x="28.4" y="31.8">A5</text>
<text x="28.4" y="35.3">A6</text>
<text x="76.7" y="33.2">ID</text>
<text x="82.9" y="31.8">4</text>
<text x="82.9" y="35.3">5</text>
<text x="20.1" y="40.6">DN1</text>
<text x="20.5" y="37">DP1</text>
<text x="28.4" y="38.8">A7</text>
<text x="76.8" y="36.7">V-</text>
<text x="18.2" y="44.1">SBU1</text>
<text x="20.5" y="47.6">CC2</text>
<text x="28.4" y="42.3">A8</text>
<text x="28.4" y="45.9">B5</text>
<text x="20.5" y="51.2">DP2</text>
<text x="28.4" y="49.4">B6</text>
<text x="28.4" y="52.9">B7</text>
<text x="18.2" y="58.2">SBU2</text>
<text x="20.1" y="54.7">DN2</text>
<text x="28.4" y="56.4">B8</text>
<text x="28.4" y="60">B4A9</text>
<text x="18.1" y="61.7">VBUS</text>
<text x="16.8" y="68.8">SHELL</text>
<text x="28.4" y="67">1</text>
<text x="28.4" y="70.6">2</text>
<text x="16.8" y="72.3">SHELL</text>
<text x="16.8" y="75.8">SHELL</text>
<text x="28.4" y="74.1">3</text>
<text x="28.4" y="77.6">4</text>
<text x="16.8" y="79.4">SHELL</text>
</g>
<g font-size="3.2">
<text x="19.6" y="26.5">GND</text>
<text x="28.4" y="24.7">A1B12</text>
<text x="19.6" y="65.3">GND</text>
<text x="28.4" y="63.5">B1A12</text>
</g>
<g font-size="3.2" fill="#8d2323">
<text x="85.8" y="70.6">1</text>
<text x="91" y="72">TEMP</text>
<text x="112.9" y="72">CE</text>
<text x="120.3" y="70.6">8</text>
<text x="85.8" y="77.6">2</text>
<text x="120.3" y="77.6">7</text>
<text x="91" y="79">PROG</text>
<text x="106.6" y="79">!CHRG</text>
<text x="85.8" y="84.7">3</text>
<text x="91" y="86.1">GND</text>
<text x="105.2" y="86.1">!STDBY</text>
<text x="120.3" y="84.7">6</text>
<text x="85.8" y="91.7">4</text>
<text x="91" y="93.1">VCC</text>
<text x="110.8" y="93.1">BAT</text>
<text x="120.3" y="91.7">5</text>
</g>
<g font-size="2.5" fill="#a54b4b">
<text x="39.4" y="15.5">GND</text>
<text x="102.7" y="22.5">V_USB</text>
<text x="229.9" y="18.9">3.3V</text>
<text x="260.6" y="18.9">VIN</text>
<text x="49.7" y="29.5">V_USB</text>
<text x="102.9" y="34.9">GND</text>
<text x="174.6" y="33.4">GND</text>
<text x="60.6" y="48.9">GND</text>
<text x="66.3" y="50.8">V_USB</text>
<text x="43.3" y="57.8">V_USB</text>
<text x="174.6" y="58.1">GND</text>
<text x="229.3" y="58.1">GND</text>
<text x="55.3" y="63.1">GND</text>
<text x="35.9" y="86.1">GND</text>
<text x="332.7" y="84.9">GND</text>
<text x="203.4" y="93">3.3V</text>
<text x="236.9" y="93">3.3V</text>
<text x="145.1" y="96.7">V_BATT</text>
<text x="6.9" y="107.1">V_USB</text>
<text x="134.7" y="108.9">GND</text>
<text x="177.7" y="113.8">GND</text>
<text x="213.3" y="113.8">GND</text>
<text x="88.7" y="117.7">V_BATT</text>
<text x="352.3" y="117.3">GND</text>
<text x="22" y="130">V_BATT</text>
<text x="44.7" y="140.7">GND</text>
<text x="136.4" y="153">GND</text>
<text x="311.1" y="151.3">GND</text>
<text x="335.8" y="151.2">GND</text>
<text x="40.1" y="156.5">VIN</text>
<text x="89.2" y="156.5">3.3V</text>
<text x="101.8" y="156.5">VIN</text>
<text x="147.7" y="156.5">3.3V_TFT</text>
<text x="309.3" y="179.5">GND</text>
<text x="335.8" y="179.5">GND</text>
<text x="51.8" y="200.6">GND</text>
<text x="81.8" y="200.6">GND</text>
<text x="92.3" y="200.6">GND</text>
<text x="113.5" y="200.7">GND</text>
<text x="143.5" y="200.6">GND</text>
<text x="152.3" y="200.6">GND</text>
<text x="221.1" y="207.7">GND</text>
<text x="295.2" y="207.7">GND</text>
<text x="309.3" y="207.7">GND</text>
</g>
<g font-size="2.5" fill="#838383">
<text x="274.8" y="14.5">J5</text>
<text x="343.6" y="14.5">J6</text>
<text x="197.2" y="22.7">U5</text>
<text x="202.8" y="22.9">CH340C</text>
<text x="299.9" y="31.2">U7</text>
<text x="57.9" y="41.4" transform="rotate(-90 57.9 41.4)">R33</text>
<text x="64.6" y="41.4" transform="rotate(-90 64.6 41.4)">5K1</text>
<text x="171.2" y="44.3">C15</text>
<text x="234.1" y="43.7">C16</text>
<text x="170.4" y="51.5">1uF</text>
<text x="234.9" y="51.5">10uF</text>
<text x="52.6" y="55.5" transform="rotate(-90 52.6 55.5)">R34</text>
<text x="59.3" y="55.5" transform="rotate(-90 59.3 55.5)">5K1</text>
<text x="255.2" y="59.6">C82</text>
<text x="265.8" y="59.6">C83</text>
<text x="273.5" y="65.5">C84</text>
<text x="294" y="64.9">C85</text>
<text x="343.4" y="64.9">C86</text>
<text x="350.5" y="64.9">C87</text>
<text x="370.3" y="61.9" transform="rotate(-90 370.3 61.9)">100K</text>
<text x="143.2" y="71.3">2k</text>
<text x="143.2" y="69.1">R31</text>
<text x="254.3" y="67.4">10uF</text>
<text x="265.7" y="67.4">1uF</text>
<text x="301.6" y="67.4">PAM8403</text>
<text x="370.3" y="68.1" transform="rotate(-90 370.3 68.1)">R82</text>
<text x="152" y="76.6">2k</text>
<text x="152.1" y="74.3">R32</text>
<text x="271.9" y="72.7">10nF</text>
<text x="293.1" y="72.7">10nF</text>
<text x="343.3" y="72.7">1uF</text>
<text x="349.5" y="72.7">10uF</text>
<text x="300.9" y="81.5">R80</text>
<text x="350.3" y="82">R81</text>
<text x="50.4" y="86.7">R30</text>
<text x="301.2" y="84.7">10K</text>
<text x="317.8" y="86">C80</text>
<text x="343.2" y="86.8">C81</text>
<text x="350.3" y="84.3">10K</text>
<text x="50.4" y="90.2">1K2</text>
<text x="317" y="90.3">220nF</text>
<text x="341.7" y="90.3">220nF</text>
<text x="61.8" y="97.2">C12</text>
<text x="70.7" y="97.2">C13</text>
<text x="126.4" y="96.7">C14</text>
<text x="294.6" y="100.5">J4</text>
<text x="62" y="104.4">10uF</text>
<text x="70" y="104.4">100nF</text>
<text x="125.5" y="104.4">10uF</text>
<text x="196" y="111.8" transform="rotate(-90 196 111.8)">47uF</text>
<text x="202.7" y="110.3" transform="rotate(-90 202.7 110.3)">C61</text>
<text x="229.5" y="111.8" transform="rotate(-90 229.5 111.8)">47uF</text>
<text x="236.2" y="110.3" transform="rotate(-90 236.2 110.3)">C63</text>
<text x="301.6" y="111.5">AUDIO_JACK_3.5MM_PTH</text>
<text x="26" y="114.7">R24</text>
<text x="247" y="118.4">U6</text>
<text x="26" y="121.4">47K</text>
<text x="195.8" y="124.6" transform="rotate(-90 195.8 124.6)">C60</text>
<text x="231.1" y="124.6" transform="rotate(-90 231.1 124.6)">C62</text>
<text x="42" y="129.6" transform="rotate(-90 42 129.6)">R25</text>
<text x="48.7" y="129.6" transform="rotate(-90 48.7 129.6)">47K</text>
<text x="127.4" y="130.4">C10</text>
<text x="133.7" y="126.8" transform="rotate(-90 133.7 126.8)">470K</text>
<text x="140.4" y="126" transform="rotate(-90 140.4 126)">R28</text>
<text x="202.8" y="127.9" transform="rotate(-90 202.8 127.9)">100nF</text>
<text x="238.1" y="127.9" transform="rotate(-90 238.1 127.9)">100nF</text>
<text x="293.7" y="127.7" transform="rotate(-90 293.7 127.7)">C64</text>
<text x="300.4" y="127.7" transform="rotate(-90 300.4 127.7)">47uF</text>
<text x="318.8" y="127">R74</text>
<text x="103" y="137.9" transform="rotate(-90 103 137.9)">J3</text>
<text x="127.4" y="137.4">100nF</text>
<text x="148.5" y="137.4">C11</text>
<text x="318.8" y="133.7">100</text>
<text x="140.4" y="143.7" transform="rotate(-90 140.4 143.7)">R29</text>
<text x="306.6" y="141.9" transform="rotate(-90 306.6 141.9)">R72</text>
<text x="313.3" y="142.7" transform="rotate(-90 313.3 142.7)">220K</text>
<text x="326.7" y="140.8">C66</text>
<text x="30" y="148.5">AO3401</text>
<text x="30" y="145">Q1</text>
<text x="133.7" y="144.4" transform="rotate(-90 133.7 144.4)">470K</text>
<text x="148.5" y="144.5">100nF</text>
<text x="326.6" y="145">10nF</text>
<text x="293.7" y="155.9" transform="rotate(-90 293.7 155.9)">C65</text>
<text x="300.4" y="155.9" transform="rotate(-90 300.4 155.9)">47uF</text>
<text x="318.8" y="155.2">R75</text>
<text x="13.1" y="160.8">1A/40V/500mV</text>
<text x="318.8" y="161.9">100</text>
<text x="15.9" y="163.3">D1</text>
<text x="56.4" y="162.3">U2</text>
<text x="118.2" y="162.3">U3</text>
<text x="31.3" y="172.5">SW13</text>
<text x="306.6" y="170.1" transform="rotate(-90 306.6 170.1)">R73</text>
<text x="313.3" y="170.9" transform="rotate(-90 313.3 170.9)">220K</text>
<text x="326.6" y="173.2">10nF</text>
<text x="326.7" y="169">C67</text>
<text x="91.8" y="178.4">C7</text>
<text x="146.5" y="178.4">C9</text>
<text x="92" y="185.5">10uF</text>
<text x="145" y="185.5">10uF</text>
<text x="8.5" y="186" transform="rotate(-90 8.5 186)">R23</text>
<text x="15.2" y="186" transform="rotate(-90 15.2 186)">10K</text>
<text x="40.2" y="186" transform="rotate(-90 40.2 186)">R26</text>
<text x="46.9" y="186.8" transform="rotate(-90 46.9 186.8)">100K</text>
<text x="54.4" y="187.2">MIC5219 3.3V</text>
<text x="83.3" y="186.8">C6</text>
<text x="102.2" y="186.3" transform="rotate(-90 102.2 186.3)">R27</text>
<text x="108.7" y="186.8" transform="rotate(-90 108.7 186.8)">100K</text>
<text x="117.9" y="187.2">MIC5219 3.3V</text>
<text x="137.7" y="187.2">C8</text>
<text x="196.8" y="187.8" transform="rotate(-90 196.8 187.8)">10K</text>
<text x="203.9" y="187.8" transform="rotate(-90 203.9 187.8)">10K</text>
<text x="211" y="187.8" transform="rotate(-90 211 187.8)">10K</text>
<text x="218" y="187.8" transform="rotate(-90 218 187.8)">10K</text>
<text x="225.1" y="187.8" transform="rotate(-90 225.1 187.8)">10K</text>
<text x="232.1" y="187.8" transform="rotate(-90 232.1 187.8)">10K</text>
<text x="83.3" y="193.9">470pF</text>
<text x="133.6" y="194.3">470pF</text>
<text x="197.2" y="194.8" transform="rotate(-90 197.2 194.8)">R60</text>
<text x="204.3" y="194.8" transform="rotate(-90 204.3 194.8)">R61</text>
<text x="211.3" y="194.8" transform="rotate(-90 211.3 194.8)">R63</text>
<text x="218.4" y="194.8" transform="rotate(-90 218.4 194.8)">R64</text>
<text x="225.4" y="194.8" transform="rotate(-90 225.4 194.8)">R65</text>
<text x="232.5" y="194.8" transform="rotate(-90 232.5 194.8)">R66</text>
<text x="286.2" y="195.4">C68</text>
<text x="300.3" y="195.4">C69</text>
<text x="245.2" y="199.7">UDA1334ATS</text>
<text x="285.2" y="199.7">100nF</text>
<text x="300.1" y="199.7">10uF</text>
</g>
<text font-size="2.5" fill="#660" x="94.9" y="65">U4 TP4056</text>
<text font-size="2.5" fill="#8d2323" x="90" y="99.1">TP4056</text>
<g font-size="2.1" fill="#a54b4b">
<text x="275.5" y="17.3">2</text>
<text x="345.8" y="17.3">1</text>
<text x="275.5" y="20.8">1</text>
<text x="345.8" y="20.8">2</text>
<text x="190.5" y="26.1">1</text>
<text x="190.5" y="29.6">2</text>
<text x="197.4" y="27.9">GND</text>
<text x="207.3" y="27.9">VCC</text>
<text x="217.3" y="29.6">15</text>
<text x="217.3" y="26.1">16</text>
<text x="190.5" y="33.2">3</text>
<text x="197.4" y="34.9">RXD</text>
<text x="197.4" y="31.4">TXD</text>
<text x="206.2" y="31.4">R232</text>
<text x="207.5" y="34.9">RTS</text>
<text x="217.3" y="33.2">14</text>
<text x="294.2" y="34.9">1</text>
<text x="337.7" y="34.9">16</text>
<text x="190.5" y="36.7">4</text>
<text x="190.5" y="40.2">5</text>
<text x="197.4" y="38.4">V3</text>
<text x="197.4" y="42">UD+</text>
<text x="207" y="42">DCD</text>
<text x="207.3" y="38.4">DTR</text>
<text x="217.3" y="36.7">13</text>
<text x="217.3" y="40.2">12</text>
<text x="294.2" y="38.5">2</text>
<text x="294.2" y="42">3</text>
<text x="303.2" y="36.7">+OUT_L</text>
<text x="303.2" y="40.2">PGND</text>
<text x="321" y="36.7">+OUT_R</text>
<text x="322.5" y="40.2">PGND1</text>
<text x="337.7" y="42">14</text>
<text x="337.7" y="38.5">15</text>
<text x="190.5" y="43.8">6</text>
<text x="190.5" y="47.3">7</text>
<text x="197.4" y="45.5">UD-</text>
<text x="209.4" y="45.5">RI</text>
<text x="217.3" y="47.3">10</text>
<text x="217.3" y="43.8">11</text>
<text x="294.2" y="45.5">4</text>
<text x="303.2" y="43.7">-OUT_L</text>
<text x="303.2" y="47.3">PVDD</text>
<text x="321.7" y="43.7">-OUT_R</text>
<text x="322.7" y="47.3">PVDD1</text>
<text x="337.7" y="45.5">13</text>
<text x="190.5" y="50.8">8</text>
<text x="197.4" y="52.5">NC</text>
<text x="197.4" y="49">NC</text>
<text x="207.2" y="49">DSR</text>
<text x="207.5" y="52.5">CTS</text>
<text x="217.3" y="50.8">9</text>
<text x="294.2" y="49">5</text>
<text x="294.2" y="52.6">6</text>
<text x="303.2" y="50.8">MUTE</text>
<text x="323.8" y="50.8">SHND</text>
<text x="337.7" y="52.6">11</text>
<text x="337.7" y="49">12</text>
<text x="294.2" y="56.1">7</text>
<text x="294.2" y="59.6">8</text>
<text x="303.2" y="57.8">INL</text>
<text x="303.2" y="54.3">VDD</text>
<text x="325.2" y="54.3">GND</text>
<text x="326.1" y="57.8">INR</text>
<text x="337.7" y="56.1">10</text>
<text x="337.7" y="59.6">9</text>
<text x="303.2" y="61.4">VREF</text>
<text x="327" y="61.4">NC</text>
<text x="240.4" y="128.4">13</text>
<text x="240.4" y="131.9">15</text>
<text x="248.6" y="130.2">VDDA</text>
<text x="269.9" y="130.2">VOUTL</text>
<text x="282.6" y="128.4">14</text>
<text x="248.6" y="133.7">VSSA</text>
<text x="241.7" y="139">4</text>
<text x="241.7" y="142.5">5</text>
<text x="248.6" y="140.7">VDDD</text>
<text x="241.7" y="149.6">6</text>
<text x="248.6" y="144.3">VSSD</text>
<text x="248.6" y="151.3">SYSCLK/PLL1</text>
<text x="241.7" y="156.6">1</text>
<text x="241.7" y="160.2">2</text>
<text x="248.6" y="158.4">BCK</text>
<text x="248.6" y="161.9">WS</text>
<text x="269.6" y="158.4">VOUTR</text>
<text x="282.6" y="156.6">16</text>
<text x="59.9" y="167.2">IN</text>
<text x="66.1" y="167.2">OUT</text>
<text x="121.6" y="167.2">IN</text>
<text x="127.9" y="167.2">OUT</text>
<text x="241.7" y="163.7">3</text>
<text x="241.7" y="167.2">7</text>
<text x="248.6" y="165.4">DATAI</text>
<text x="240.4" y="170.8">11</text>
<text x="248.6" y="172.5">SFOR0</text>
<text x="248.6" y="169">SFOR1</text>
<text x="59.9" y="174.3">EN</text>
<text x="121.6" y="174.3">EN</text>
<text x="241.7" y="177.8">8</text>
<text x="248.6" y="179.5">MUTE</text>
<text x="59.9" y="181.3">GND</text>
<text x="67.9" y="181.3">BP</text>
<text x="121.6" y="181.3">GND</text>
<text x="129.7" y="181.3">BP</text>
<text x="240.4" y="184.9">10</text>
<text x="241.7" y="181.3">9</text>
<text x="248.6" y="183.1">DEEM/CLKOUT</text>
<text x="282.6" y="184.9">12</text>
<text x="248.6" y="186.6">PLL0</text>
<text x="265.1" y="186.6">VREF(DAC)</text>
</g>
<g font-size="1.8" fill="#838383">
<text x="293.3" y="18.7">SPKL+</text>
<text x="293.6" y="22.2">SPKL-</text>
<text x="322.1" y="22.2">SPKR+</text>
<text x="322.1" y="18.7">SPKR-</text>
<text x="93.5" y="29.2">D+</text>
<text x="93.5" y="25.7">D-</text>
<text x="182.2" y="34.6">RX</text>
<text x="182.4" y="31">TX</text>
<text x="224" y="33.9">RTS</text>
<text x="49.4" y="36.2">D+</text>
<text x="49.4" y="39.8">D-</text>
<text x="180.6" y="40.9">D+</text>
<text x="224" y="38">DTR</text>
<text x="281.5" y="36.4">SPKL+</text>
<text x="347.2" y="36.3">SPKR+</text>
<text x="366.4" y="36.7" transform="rotate(-90 366.4 36.7)">AUDIO_SHDN</text>
<text x="181.3" y="44.5">D-</text>
<text x="281.5" y="43.4">SPKL-</text>
<text x="346.5" y="43.4">SPKR-</text>
<text x="127.6" y="72.7" transform="rotate(-90 127.6 72.7)">CHRG_STAT</text>
<text x="335.1" y="98">LDAC</text>
<text x="335.1" y="108.6">RDAC</text>
<text x="61.7" y="117.4">USB_DET</text>
<text x="147" y="123.8" transform="rotate(-90 147 123.8)">VBAT_S</text>
<text x="352.8" y="129.7">LDAC</text>
<text x="225" y="158">I2S_BCK</text>
<text x="225.2" y="161.5">I2S_LCK</text>
<text x="354.5" y="158">RDAC</text>
<text x="225.2" y="165">I2S_DIN</text>
<text x="45.2" y="172.1">POWSWT</text>
<text x="106.9" y="172.1">POWSWT</text>
</g>
<g font-size="1.8" fill="#000080">
<text x="136.5" y="80.4">CHRG</text>
<text x="137" y="87.5">FULL</text>
</g>
<g font-size="1.8" fill="#a54b4b">
<text x="255.4" y="122.9">I2C Audio DAC'</text>
<text x="252.8" y="193.5">Op. Temp: -4085</text>
<text x="269.9" y="193.5">C'</text>
</g>
</svg>
